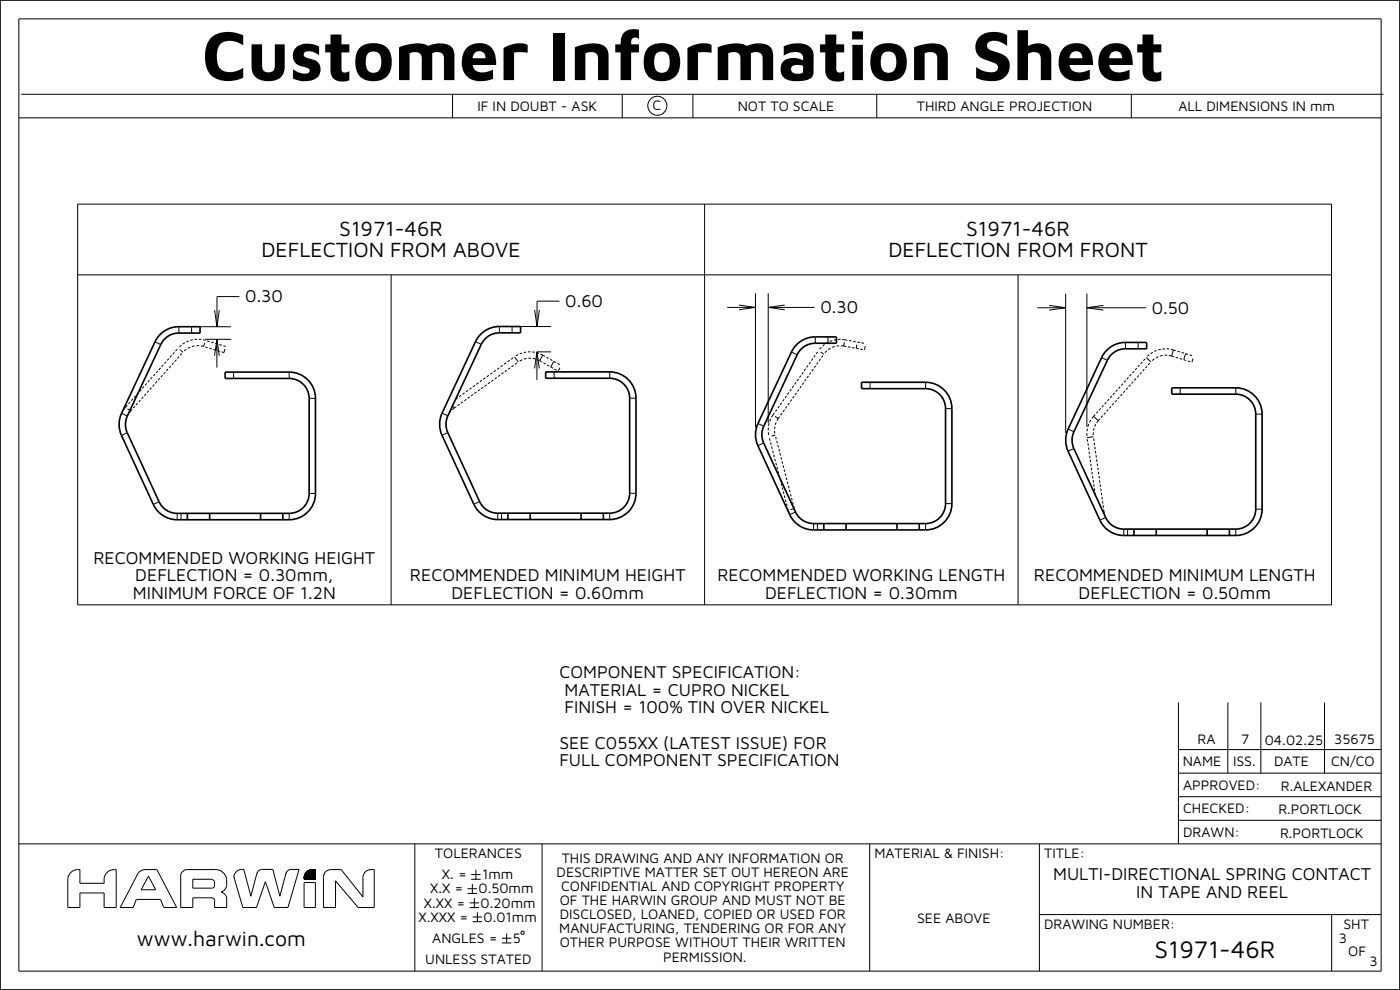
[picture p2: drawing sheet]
<svg xmlns="http://www.w3.org/2000/svg" width="297mm" height="210mm" viewBox="0 0 297 210" stroke-linecap="round" stroke-linejoin="round" font-family="sans-serif">
<g fill="none" stroke="#000" stroke-width=".21">
<path d="M4 4h289v202h-289zM4 25h289M4.5 20h289M96 20v5M132 20v5M147 20v5M186 20v5M240 20v5M16.5 43.3h266v85h-266zM16.5 58.3h266M83 58.3v70M149.5 43.3v85"/>
<path d="M216 58.3v70M42.1 69.3h6.9M43.5 72h5.5M45.5 75.5l.5-3.5 .5 3.5M45.5 65.8l.5 3.5 .5-3.5M46 72v6M50.8 62.9h-4.8v6.4M110.1 69.3h6.8M113.4 78.1l.5-3.5 .5 3.5M113.4 65.8l.5 3.5 .5-3.5M116.9 74.6h-3v6M118.7 63.9h-4.8v5.4"/>
<path d="M154.3 65.2h6M156.8 64.7l3.5 .5-3.5 .5M160.3 62.2v28.5M163 62.2v27.5M163 65.2h9.8M166.5 64.7l-3.5 .5 3.5 .5M220.1 65.3h6M222.6 64.8l3.5 .5-3.5 .5M226.1 62.3v29.6M230.6 62.3v28.3M230.6 65.3h12.5M234.1 64.8l-3.5 .5 3.5 .5"/>
<path d="M250 159h43M250 149v30M260.5 149v15M267.5 149v15M281 149v15M4 179h289M88 179v27M115 179v27M184.5 179v27M220.5 179v27M250 174h43M250 169h43"/>
<path d="M250 164h43M15.1 185a2.35 2.35 0 0 1 1.9-.5v2.9h5.1a2.3 2.3 0 0 1 2.5-2.9v8h-2.5v-3.1h-5.1v3.1h-2.6v-6.2l.1-.5zM29.3 185.1l.6-.4 .7-.2h2.7l4.2 8h-2.8l-.6-1.7h-5.2l-.7 1.7h-2.7zM31.5 185.8l1.5 2.9h-3zM38.8 184.8l.7-.3h6.2a2.61 2.61 0 0 1 2.4 1.7 2.61 2.61 0 0 1-.9 2.9l-.3 .1a1.49 1.49 0 0 1 1.2 1.2v2.1h-2.6v-1.2a.69 .69 0 0 0-.8-.9h-3.8v2.1h-2.6v-6.6l.1-.6zM40.9 186.5l4.2 .1 .4 .4v.9a.61 .61 0 0 1-.7 .5h-3.9zM54.5 185.2l-1.3 4.9-1.5-5.7a1.76 1.76 0 0 0-2.1 1.7M60.7 185.1l-1.3 5-1.5-5.7h-2.4a1.15 1.15 0 0 0-1 .9M60.7 185.3a1.15 1.15 0 0 1 1-.9h1.7l-2.3 8.1h-2.9l-1.9-5.5-1.9 5.5h-2.9l-1.9-6.5M64.5 187.2h2.4v5.3h-2.4zM65.3 184.7l-.5 .6M65.5 184.6l-.8 .8"/>
<path d="M65.6 184.6l-1 1M65.7 184.5l-1.1 1.2M65.8 184.5l-1.2 1.3M65.9 184.5l-1.4 1.4M66 184.5l-1.5 1.5M66.1 184.5l-1.6 1.6M66.2 184.4l-1.7 1.7M66.3 184.4l-1.8 1.8M66.3 184.4l-1.8 1.9M66.4 184.4l-1.9 2M66.5 184.5l-2 1.9M66.5 184.5l-2 2"/>
<path d="M66.6 184.5l-2.1 2M66.7 184.5l-2.1 2M66.8 184.5l-2.1 2M66.9 184.5l-2.1 2M66.9 184.5a1.88 1.88 0 0 0-2.4 2M66.9 184.5v2h-2.4M66.9 184.5l-2 2M66.9 184.6l-1.9 1.9M66.9 184.7l-1.9 1.8M66.9 184.7l-1.8 1.8M66.9 184.8l-1.7 1.7M66.9 184.9l-1.6 1.6"/>
<path d="M66.9 185l-1.5 1.5M66.9 185.1l-1.4 1.4M66.9 185.2l-1.3 1.3M66.9 185.3l-1.2 1.2M66.9 185.4l-1.1 1.1M66.9 185.5l-1 1M66.9 185.6l-.9 .9M66.9 185.7l-.8 .8M66.9 185.8l-.7 .7M66.9 185.9l-.6 .6M66.9 186l-.5 .5M66.9 186.1l-.4 .4"/>
<path d="M66.9 186.2l-.4 .3M66.9 186.2l-.3 .3M66.9 186.3l-.2 .2M66.9 186.4l-.1 .1M78.5 184.5h.9v8h-3.4l-4.8-5.6v5.6h-2.6v-6.3a1.59 1.59 0 0 1 1.6-1.7h2.2l4.6 5.8v-4.1a1.69 1.69 0 0 1 1.7-1.7M99.2 188.5h2M99.2 189.5h2M99.6 191.5h2M99.6 192.5h2M99.9 185.5h2M99.9 186.5h2M100.2 187.5v2"/>
<path d="M100.3 194.5h2M100.3 195.5h2M100.6 190.5v2M100.9 184.5v2M101.3 193.5v2M106.5 199h2M107.5 198v2M110.7 197.5l.5 .2-.2 .5-.5-.2zM282.5 194v12M293 194h-72.5M106.5 200h2"/>
<circle cx="139.4" cy="22.4" r="2.02"/>
</g>
<path d="M0 0h297v210h-297zM39.8 108.9v1.3M60 108.9v1.3M107.7 108.9v1.3M128 108.9v1.3M174.8 111.1v1.3M195 111.1v1.3M240.6 112.2v1.4M260.8 112.2v1.4" fill="none" stroke="#000" stroke-width=".35"/>
<!-- layer: 02___PRT_ALL_AXES -->
<path d="M33.8 71.2a5.6 5.6 0 0 1 4.1-1.9h4.5v1.4l-4.5-.1a4.2 4.2 0 0 0-3.8 2.5l-7.1 15.1a4.2 4.2 0 0 0 0 3.6l6.7 14.6a4.2 4.2 0 0 0 3.9 2.5h23.8a4.2 4.2 0 0 0 4.2-4.2v-20.2a4.2 4.2 0 0 0-4.2-4.2h-13.6v-1.4h13.6a5.6 5.6 0 0 1 5.5 5.6v20.2a5.6 5.6 0 0 1-5.5 5.5h-23.8a5.6 5.6 0 0 1-5.1-3.2l-6.7-14.6a5.6 5.6 0 0 1 0-4.7l7.1-15.2zM101.8 71.1a5.6 5.6 0 0 1 4.1-1.8h4.5v1.3h-4.5a4.2 4.2 0 0 0-3.8 2.4l-7.1 15.2a4.2 4.2 0 0 0 0 3.6l6.7 14.6a4.2 4.2 0 0 0 3.9 2.5h23.7a4.2 4.2 0 0 0 4.3-4.3v-20.1a4.2 4.2 0 0 0-4.3-4.3h-13.5v-1.3h13.5a5.6 5.6 0 0 1 5.6 5.6v20.1a5.6 5.6 0 0 1-5.6 5.6h-23.7a5.6 5.6 0 0 1-5.1-3.2l-6.7-14.7a5.6 5.6 0 0 1 0-4.7l7.1-15.1zM168.8 73.3a5.6 5.6 0 0 1 4.2-1.8h4.5v1.3h-4.5a4.2 4.2 0 0 0-3.9 2.4l-7.1 15.2a4.2 4.2 0 0 0 0 3.6l6.8 14.6a4.2 4.2 0 0 0 3.8 2.5h23.8a4.2 4.2 0 0 0 4.2-4.3v-20.1a4.2 4.2 0 0 0-4.2-4.3h-13.6v-1.3h13.6a5.6 5.6 0 0 1 5.5 5.6v20.1a5.6 5.6 0 0 1-5.5 5.6h-23.8a5.6 5.6 0 0 1-5.1-3.2l-6.7-14.7a5.6 5.6 0 0 1 0-4.7l7.1-15.1zM234.6 74.5a5.6 5.6 0 0 1 4.2-1.9h4.5v1.4h-4.5a4.2 4.2 0 0 0-3.9 2.4l-7.1 15.2a4.2 4.2 0 0 0 0 3.5l6.8 14.7a4.2 4.2 0 0 0 3.8 2.4h23.8a4.2 4.2 0 0 0 4.2-4.2v-20.2a4.2 4.2 0 0 0-4.2-4.2h-13.6v-1.3h13.6a5.6 5.6 0 0 1 5.5 5.5v20.2a5.6 5.6 0 0 1-5.5 5.6h-23.8a5.6 5.6 0 0 1-5.1-3.3l-6.7-14.6a5.6 5.6 0 0 1 0-4.7l7.1-15.2zM44.5 108.9v1.3M55.3 108.9v1.3M112.5 108.9v1.3M123.3 108.9v1.3M179.5 111.1v1.3M190.3 111.1v1.3M245.3 112.2v1.4M256.1 112.2v1.4" fill="none" stroke="#000" stroke-width=".35"/>
<g fill="none" stroke="#000" stroke-width=".21">
<path d="M32.9 72.5l1.2 .6M32.9 79.4l-.4 .3M33.5 78.7l-.4 .4M34.1 78l-.4 .4M34.5 79.6l-.4 .4M34.7 77.4l-.4 .4M35.1 78.9l-.4 .4M35.2 76.7l-.3 .4M35.7 78.3l-.4 .4M35.8 76.1l-.3 .4M36.2 77.6l-.3 .4M36.4 75.4l-.3 .4"/>
<path d="M36.8 77l-.3 .4M37 74.8l-.4 .3M37.4 76.3l-.3 .4M37.6 74.1l-.4 .4M37.8 73.8h.1M37.9 69.3v1.3M38 75.7l-.3 .3M38.2 74.2l.6 .5M38.5 73.2l-.4 .4M38.6 75l-.4 .4M38.8 74.7h.1M39.2 72.7l-.4 .3"/>
<path d="M39.5 74.1l-.4 .4M40 72.3l-.5 .2M40.4 73.6l-.5 .3M40.6 69.3v1.4M40.9 72.1l-.5 .1M41.3 73.4l-.6 .1M41.8 72h-.5M42.2 72h.5M42.3 73.3h-.6M43.1 72.1l.5 .1M43.4 72.7l-.2 .8-.6-.1M43.5 73.6l.6 .2"/>
<path d="M43.9 72.3l.6 .2M44.4 73.9l.5 .1M44.8 72.6l.5 .1M45.7 72.8l.5 .2M46 73.5l-.2 .8-.5-.2M46.1 74.4l.5 .1M46.5 73.1l.5 .1M47.4 73.3l.5 .2M47.7 74l-.2 .8-.5-.2M49.6 78.9v1.4M61.4 78.9v1.4M100.9 72.5l1.2 .5"/>
<path d="M103.7 79.6l-.4 .3M104.4 79.1l-.4 .3M105.2 78.5l-.5 .4M105.9 78l-.4 .3M105.9 69.3v1.3M106.1 79.6l-.4 .3M106.7 77.5l-.5 .3M106.8 79l-.4 .4M107.4 77l-.5 .3M107.5 78.5l-.4 .3M108.1 76.4l-.4 .3M108.2 78l-.4 .3"/>
<path d="M108.6 69.3v1.3M108.9 75.9l-.5 .3M108.9 77.5l-.4 .3M109.2 75.7l.7 1.1M109.7 77l-.5 .3M109.9 75.2l-.4 .3M109.9 76.8h.1M110.8 74.9l-.5 .2M110.8 76.3l-.5 .3M111.6 74.7l-.5 .1M111.7 76l-.6 .2M112.6 74.6h-.6"/>
<path d="M112.7 76h-.6M112.9 74.7h.5M113 76l.6 .2M113.8 74.8l.5 .2M114 76.3l.5 .2M114.5 76.5l.5 .3M114.7 75.1l.4 .2M115.1 75.3l-.6 1.2M115.1 75.3l.5 .3M115.3 77l.4 .2M115.9 75.8l.5 .2M116.1 77.4l.4 .3"/>
<path d="M116.7 76.2l.5 .3M117.6 78.9v1.3M117.6 78.3l.5 .2M118 76.9l-.5-.2-.7 1.1 .5 .3M118.3 77.1l.5 .3M118.8 78l-.4 .7M129.3 78.9v1.3M167.9 74.7l1.2 .5M169.9 79.7l-.3 .4M170.4 79l-.3 .4M170.9 78.2l-.3 .5M171.4 77.5l-.3 .4"/>
<path d="M171.5 79.7l-.3 .5M171.9 76.8l-.3 .4M172 79l-.3 .4M172.4 76.1l-.3 .4M172.5 78.3l-.3 .4M173 71.5v1.3M173 75.4l-.4 .4M173 77.6l-.3 .4M173.5 74.6l-.3 .5M173.5 76.9l-.3 .4M173.7 74.3h.1M174.1 76.1l-.3 .5"/>
<path d="M174.1 74.7l.7 .4M174.2 73.7l-.3 .4M174.6 75.4l-.3 .4M174.8 75.1h.1M174.9 73.1l-.4 .3M175.4 74.4l-.4 .4M175.7 71.5v1.3M175.7 72.6l-.5 .3M176.2 73.9l-.5 .3M176.5 72.3l-.5 .1M177.1 73.5l-.6 .2M177.4 72.1l-.5 .1"/>
<path d="M178 73.3l-.5 .1M178.3 72h-.5M178.4 73.3l.6 .1M178.7 72l1.1 .2M179 73.4l.5 .1M179.1 72.6l-.1 .8M179.9 73.6l.5 .1M180.1 72.2l.5 .1M180.7 73.7l.6 .1M181 72.4l.5 .1M181.8 73.1l-.2 .8 .6 .1M181.9 72.6l.5 .1"/>
<path d="M182.5 74.1l.6 .1M182.8 72.7l.5 .1M183.4 74.2h.1M183.6 73.4l-.2 .8M183.6 72.9h.1M233.7 75.8l1.2 .6M238.8 72.6v1.4M240 79.4l-.4 .4M240.6 78.7l-.4 .4M241.2 78.1l-.4 .4M241.5 72.6v1.4M241.6 79.6l-.4 .4"/>
<path d="M241.7 77.4l-.3 .4M242.2 79l-.4 .4M242.3 76.8l-.3 .4M242.8 78.3l-.4 .4M242.9 76.1l-.3 .4M243.2 75.9l1 .9M243.3 77.7l-.3 .4M243.8 75.2l-.4 .4M243.9 77l-.3 .4M244.6 74.7l-.5 .3M244.9 76.1l-.5 .4M245.4 74.3l-.5 .3"/>
<path d="M245.7 75.7l-.5 .2M246.2 74.1l-.5 .1M246.6 75.4l-.5 .1M247.1 74h-.5M247.5 74h.5M247.6 75.4h-.6M248 75.4l.5 .1M248.4 74.1l.5 .1M248.5 75.5l.6 .2M248.9 74.2l-.4 1.3M248.9 74.2l.5 .2M249.4 75.8l.5 .1"/>
<path d="M249.8 74.5l.5 .2M250.3 76l.5 .2M250.7 74.8l.5 .1M252 76.6l.5 .1M252 75.2l-.5-.2-.4 1.3 .5 .2M252.4 75.3l.5 .1M253.1 76.1l-.3 .7M25.8 87.7l1.2 .5M27 91.8l-1.2 .6M27 85.9l-.9 1.2M27.1 86.7l.6 .5M27.6 85.3l-.3 .4"/>
<path d="M27.7 87.2l-.5 .6M28 86.8l-.3 .4M28.2 84.6l-.4 .4M28.6 86.2l-.3 .4M28.8 84l-.4 .4M29.2 85.5l-.3 .4M29.4 83.3l-.4 .4M29.8 84.9l-.4 .4M30 82.6l-.4 .4M30.4 84.2l-.4 .4M30.5 82l-.3 .4M31 83.5l-.4 .4"/>
<path d="M31.1 81.3l-.3 .4M31.6 82.9l-.4 .4M31.7 80.7l-.3 .4M32.1 82.2l-.3 .4M32.3 80l-.3 .4M32.7 81.6l-.3 .4M33.3 80.9l-.3 .4M33.9 80.3l-.4 .3M65.6 84.5h1.3M93.8 87.6l1.2 .6M95 91.8l-1.2 .5M95.6 87.2l-.3 .5"/>
<path d="M96 86.1l.4 .5M96.4 86.6l-.5 .3M96.8 86.3l-.4 .3M97.1 84.4l-.5 .3M97.5 85.7l-.4 .4M97.8 83.9l-.4 .3M98.2 85.2l-.4 .3M98.6 83.3l-.5 .3M98.9 84.7l-.4 .3M99.3 82.8l-.4 .3M99.7 84.2l-.5 .3M100 82.3l-.4 .3"/>
<path d="M100.4 83.7l-.5 .3M100.8 81.7l-.5 .3M101.1 83.2l-.4 .3M101.5 81.2l-.4 .3M101.8 82.7l-.4 .3M102.2 80.7l-.4 .3M102.5 82.1l-.4 .3M103 80.1l-.5 .4M103.2 81.6l-.4 .3M103.9 81.1l-.4 .3M104.7 80.6l-.5 .3M105.4 80.1l-.5 .3"/>
<path d="M133.6 84.5h1.3M160.8 89.8l1.2 .6M162 94l-1.2 .5M163 91.7l.1 .6M163 90.7v.6M163.2 89.8l-.2 .5M163.2 93l.2 .5M163.5 93.9l.1 .5M163.5 88.9l-.2 .5M163.7 94.7l.1 .5M163.9 95.6l.2 .5M164.1 96.5l.2 .5"/>
<path d="M164.3 87.6l-.6 .9M164.3 91.4l.1 .5M164.4 97.3l.1 .5M164.4 90.5l-.1 .5M164.4 88.3l.7 .5M164.5 92.3l-.8 .2M164.5 92.6l.2 .6M164.6 98.2l.1 .5M164.7 89.6l-.2 .5M164.8 93.5l.1 .5M164.8 86.9l-.3 .4M164.8 99l.2 .6"/>
<path d="M165 94.4l.1 .5M165 99.9l.2 .5M165.1 88.8l-.3 .5M165.2 95.2l.2 .6M165.3 86.1l-.3 .5M165.4 88.4l-.3 .4M165.4 96.1l.2 .5M165.7 97l.1 .5M165.8 85.4l-.3 .5M165.9 97.8l.1 .6M165.9 87.6l-.3 .5M166.1 98.7l.2 .5"/>
<path d="M166.3 84.7l-.3 .4M166.3 99.6l.2 .5M166.4 86.9l-.3 .5M166.8 84l-.3 .4M166.9 86.2l-.3 .4M167.4 83.3l-.3 .4M167.4 85.5l-.3 .4M167.9 82.5l-.3 .5M167.9 84.8l-.3 .4M168.4 81.8l-.3 .5M168.5 84l-.3 .5M168.9 81.1l-.3 .4"/>
<path d="M169 83.3l-.3 .5M169.4 80.4l-.3 .4M169.5 82.6l-.3 .4M170 81.9l-.3 .4M170.5 81.2l-.3 .4M171 80.5l-.3 .4M184.6 81.1v1.3M196.4 81.1v1.3M200.6 86.7h1.3M226.6 91l1.2 .6M227.8 95.1l-1.2 .6M230.6 91.9v.5"/>
<path d="M230.7 93.2l.1 .5M230.7 90.9l-.1 .6M230.8 94l.1 .6M230.9 94.9l.1 .5M231 90l-.2 .5M231 95.8l.1 .5M231.2 96.6v.6M231.3 97.5l.1 .5M231.4 98.4l.1 .5M231.4 89.1l-.3 .5M231.5 99.2l.1 .6M231.9 91.7v.6"/>
<path d="M232 92.6l-1.4 .2M232 92.6h.1M232 88.3l-.4 .5M232 88.3l1 .9M232 93l.1 .5M232.1 90.8l-.1 .6M232.1 93.9l.1 .5M232.3 94.8v.5M232.3 87.9l-.3 .4M232.4 95.7l.1 .5M232.5 90l-.3 .5M232.5 96.5l.1 .6"/>
<path d="M232.6 97.4l.1 .6M232.8 98.3v.5M232.9 99.2l.1 .5M232.9 87.3l-.3 .4M233 89.2l-.3 .5M233.4 88.8l-.4 .4M233.5 86.6l-.3 .4M233.9 88.2l-.3 .4M234.1 86l-.3 .4M234.5 87.5l-.3 .4M234.7 85.3l-.4 .4M235.1 86.9l-.3 .4"/>
<path d="M235.3 84.7l-.4 .3M235.7 86.2l-.3 .4M235.9 84l-.4 .4M236.3 85.6l-.4 .3M236.5 83.3l-.4 .4M236.9 84.9l-.4 .4M237 82.7l-.3 .4M237.5 84.2l-.4 .4M237.6 82l-.3 .4M238.1 83.6l-.4 .4M238.2 81.4l-.3 .4M238.6 82.9l-.3 .4"/>
<path d="M238.8 80.7l-.3 .4M239.2 82.3l-.3 .4M239.4 80.1l-.4 .4M239.8 81.6l-.3 .4M240.4 81l-.3 .4M241 80.3l-.4 .4M250.4 82.3v1.3M262.2 82.3v1.3M266.4 87.8h1.3M33.7 106.4l-1.2 .6M37.6 108.9v1.3M38.4 108.9v1.3"/>
<path d="M61.4 108.9v1.3M65.6 104.7h1.3M101.7 106.4l-1.2 .6M105.6 108.9v1.3M106.4 108.9v1.3M129.3 108.9v1.3M133.6 104.6h1.3M165.3 100.8l.1 .5M165.5 101.6l.1 .6M165.7 102.5l.2 .5M165.9 103.4l.2 .5M166.2 104.2l.1 .6"/>
<path d="M166.4 105.1l.1 .5M166.6 100.4l.1 .6M166.6 106l.2 .5M166.8 101.3l.1 .5M166.8 106.8l.2 .6M167 102.2l.2 .5M167.1 107.7l.3 1.1M167.2 103l.2 .6M167.5 103.9l.1 .5M167.7 104.8l.1 .5M167.9 105.6l.2 .6M168.1 106.5l.2 .5"/>
<path d="M168.4 107.4l.1 .5M168.5 107.9l.1 .4M168.5 107.9l-.8 .2M168.8 108.6l-1.3 .6M172.6 111.1v1.3M173.4 111.1v1.3M196.4 111.1v1.3M200.6 106.8h1.3M231.7 100.1v.5M231.8 101l.1 .5M231.9 101.8l.1 .6M232 102.7l.1 .5"/>
<path d="M232.1 103.6l.1 .5M232.3 104.4v.6M233 100.1l.1 .5M233.1 101l.1 .5M233.3 101.9v.5M233.4 102.7l.1 .6M233.5 103.6l.1 .6M233.6 104.5l.1 .6M233.8 105.4v.5M233.9 106.3l.1 .5M234 107.2l.1 .5M234.1 108.1l.1 .5"/>
<path d="M234.2 108.6l.2 .7M234.2 108.6h-.2M234.6 109.8l-1.3 .5M238.4 112.2v1.4M239.2 112.2v1.4M262.2 112.2v1.4M266.4 108h1.3"/>
</g>
<text font-size="15" x="42.9" y="17">Customer Information Sheet</text>
<text font-size="5.3" x="244.9" y="203.3">S1971-46R</text>
<g font-size="4.5">
<text x="72" y="50.1">S1971-46R</text>
<text x="205" y="50.1">S1971-46R</text>
<text x="55.5" y="54.6">DEFLECTION FROM ABOVE</text>
<text x="188.5" y="54.6">DEFLECTION FROM FRONT</text>
<text x="29" y="200.7">www.harwin.com</text>
</g>
<g font-size="3.8">
<text x="52" y="64.2">0.30</text>
<text x="119.9" y="65.1">0.60</text>
<text x="174.1" y="66.5">0.30</text>
<text x="244.4" y="66.5">0.50</text>
<text x="19.8" y="119.6">RECOMMENDED WORKING HEIGHT</text>
<text x="28.7" y="123.3">DEFLECTION = 0.30mm,</text>
<text x="87" y="123.3">RECOMMENDED MINIMUM HEIGHT</text>
<text x="152.2" y="123.3">RECOMMENDED WORKING LENGTH</text>
<text x="219.3" y="123.3">RECOMMENDED MINIMUM LENGTH</text>
<text x="28.2" y="127.1">MINIMUM FORCE OF 1.2N</text>
<text x="95.8" y="127.1">DEFLECTION = 0.60mm</text>
<text x="162.3" y="127.1">DEFLECTION = 0.30mm</text>
<text x="228.8" y="127.1">DEFLECTION = 0.50mm</text>
<text x="118.7" y="143.8">COMPONENT SPECIFICATION:</text>
<text x="119.8" y="147.6">MATERIAL = CUPRO NICKEL</text>
<text x="119.8" y="151.3">FINISH = 100% TIN OVER NICKEL</text>
<text x="118.7" y="158.8">SEE C055XX (LATEST ISSUE) FOR</text>
<text x="118.7" y="162.6">FULL COMPONENT SPECIFICATION</text>
<text x="223.4" y="186.7">MULTI-DIRECTIONAL SPRING CONTACT</text>
<text x="241" y="190.4">IN TAPE AND REEL</text>
</g>
<g font-size="3">
<text x="101.3" y="23.5">IF IN DOUBT - ASK</text>
<text x="138.4" y="23.4">C</text>
<text x="156.5" y="23.5">NOT TO SCALE</text>
<text x="194.5" y="23.5">THIRD ANGLE PROJECTION</text>
<text x="250" y="23.5">ALL DIMENSIONS IN mm</text>
<text x="254.1" y="157.8">RA</text>
<text x="263.3" y="157.9">7</text>
<text x="268.3" y="157.9">04.02.25</text>
<text x="283.1" y="157.9">35675</text>
<text x="250.9" y="162.5">NAME</text>
<text x="251" y="167.5">APPROVED:</text>
<text x="261.6" y="162.5">ISS.</text>
<text x="270.3" y="162.5">DATE</text>
<text x="271.7" y="167.7">R.ALEXANDER</text>
<text x="282.4" y="162.5">CN/CO</text>
<text x="251" y="172.5">CHECKED:</text>
<text x="271.2" y="172.7">R.PORTLOCK</text>
<text x="251" y="177.5">DRAWN:</text>
<text x="271.5" y="177.8">R.PORTLOCK</text>
<text x="92.3" y="182">TOLERANCES</text>
<text x="118.1" y="186">DESCRIPTIVE MATTER SET OUT HEREON ARE</text>
<text x="119.2" y="183">THIS DRAWING AND ANY INFORMATION OR</text>
<text x="185.5" y="182">MATERIAL &amp; FINISH:</text>
<text x="221.5" y="182">TITLE:</text>
<text x="91.2" y="189.5">X.X =</text>
<text x="93.8" y="186.5">X. =</text>
<text x="101.5" y="189.5">0.50mm</text>
<text x="102.3" y="186.5">1mm</text>
<text x="118.8" y="192">OF THE HARWIN GROUP AND MUST NOT BE</text>
<text x="119" y="189">CONFIDENTIAL AND COPYRIGHT PROPERTY</text>
<text x="88.8" y="195.5">X.XXX =</text>
<text x="89.9" y="192.5">X.XX =</text>
<text x="102" y="192.5">0.20mm</text>
<text x="102.6" y="195.5">0.01mm</text>
<text x="118.7" y="198">MANUFACTURING, TENDERING OR FOR ANY</text>
<text x="118.7" y="195">DISCLOSED, LOANED, COPIED OR USED FOR</text>
<text x="194.6" y="195.8">SEE ABOVE</text>
<text x="221.5" y="197">DRAWING NUMBER:</text>
<text x="285" y="197">SHT</text>
<text x="91.7" y="200">ANGLES =</text>
<text x="108.8" y="200">5</text>
<text x="118.7" y="201">OTHER PURPOSE WITHOUT THEIR WRITTEN</text>
<text x="140.7" y="204">PERMISSION.</text>
<text x="284" y="200">3</text>
<text x="286" y="202.8">OF</text>
<text x="90.2" y="204.5">UNLESS STATED</text>
<text x="290.5" y="205">3</text>
</g>
</svg>
